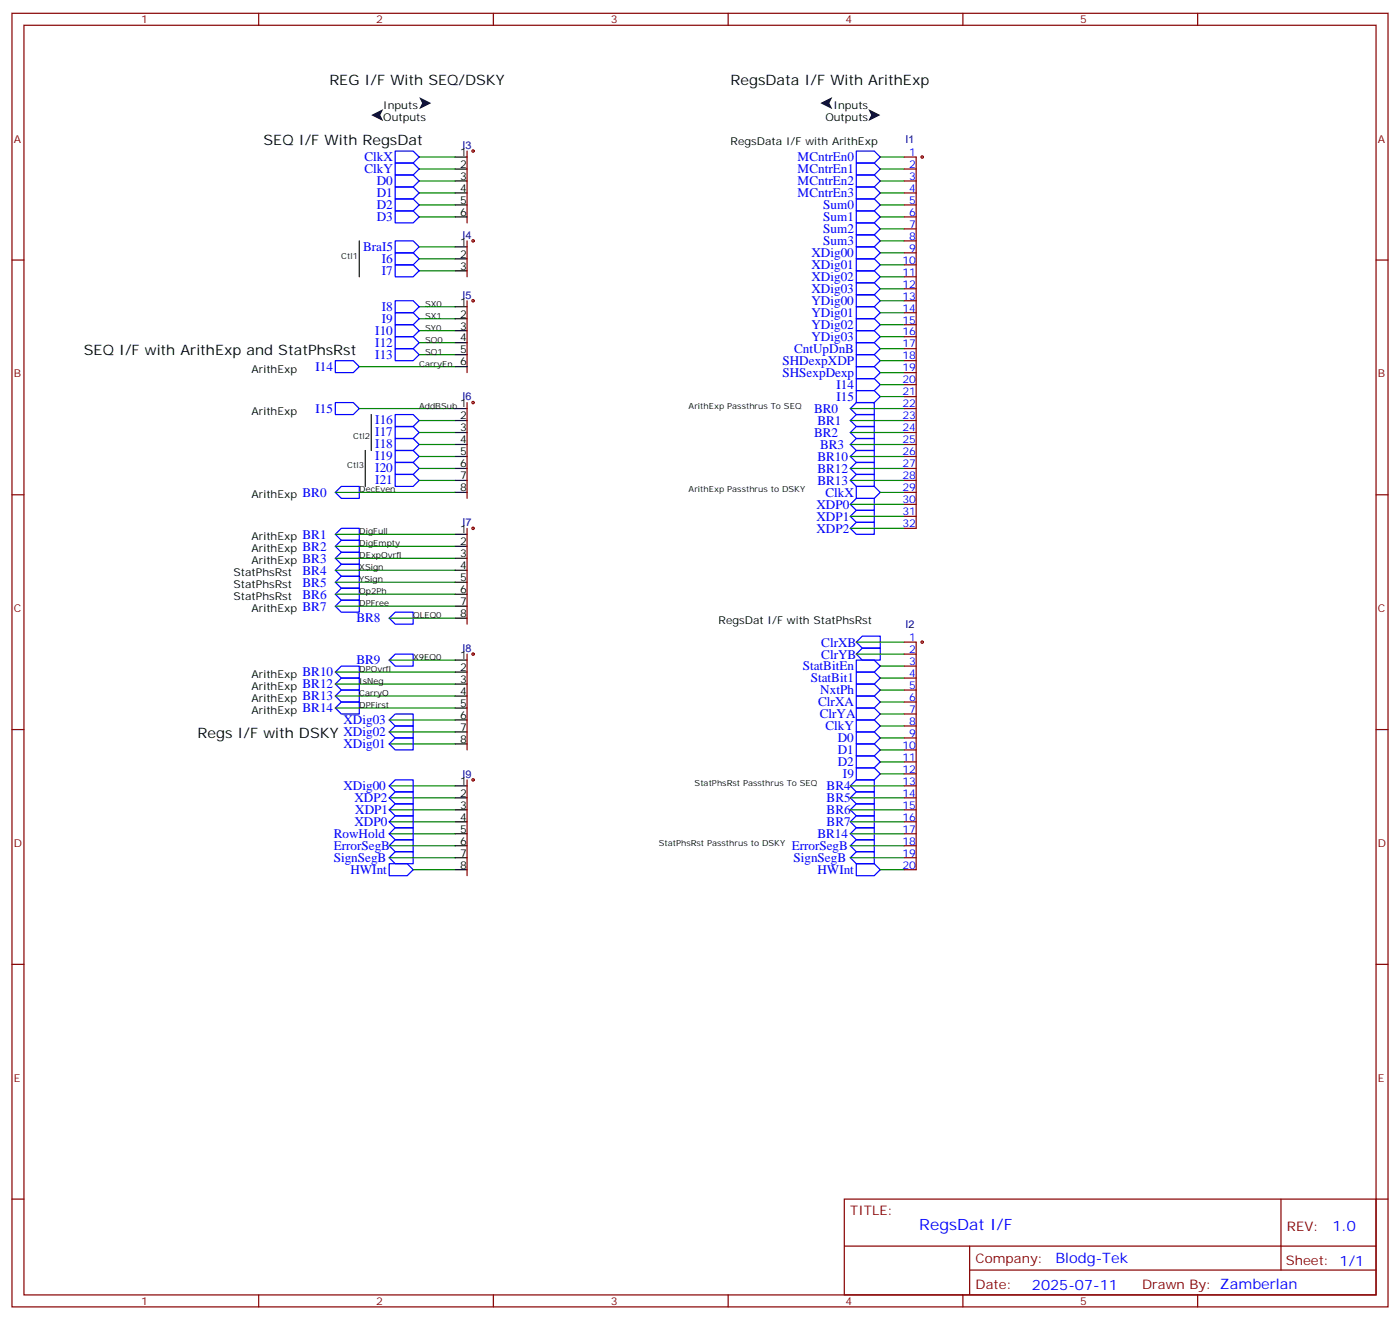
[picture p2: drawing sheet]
<svg xmlns="http://www.w3.org/2000/svg" width="412mm" height="388mm" viewBox="0 0 412 388" stroke-linecap="round" stroke-linejoin="round" font-family="sans-serif">
<g fill="none" stroke="#870000" stroke-width=".35">
<path d="M3.5 3.9h405.4v381h-405.4zM7.1 7.4h398.2v374h-398.2zM76.2 3.9v3.5M145.3 3.9v3.5M214.5 3.9v3.5M283.6 3.9v3.5M352.8 3.9v3.5M137.6 44.5v21.2M266.3 46.2h3.6v109.4h-3.6M266.3 49.8h3.6M266.3 53.3h3.6M266.3 56.8h3.6"/>
<path d="M3.5 76.6h3.6M137.6 70.9v10.6M266.3 60.4h3.6M266.3 63.9h3.6M266.3 67.4h3.6M266.3 70.9h3.6M266.3 74.5h3.6M266.3 78h3.6M405.3 76.6h3.6M137.6 88.6v21.1M266.3 81.5h3.6M266.3 85.1h3.6"/>
<path d="M266.3 88.6h3.6M266.3 92.1h3.6M266.3 95.6h3.6M266.3 99.2h3.6M137.6 118.6v28.2M266.3 102.7h3.6M266.3 106.2h3.6M266.3 109.7h3.6M266.3 113.3h3.6M266.3 116.8h3.6M266.3 120.3h3.6M266.3 123.9h3.6"/>
<path d="M266.3 127.4h3.6M266.3 130.9h3.6M266.3 134.4h3.6M266.3 138h3.6M3.5 145.7h3.6M137.6 155.6v28.2M266.3 141.5h3.6M266.3 145h3.6M266.3 148.6h3.6M266.3 152.1h3.6M405.3 145.7h3.6M137.6 192.7v28.2"/>
<path d="M266.3 189.1h3.6v67.1h-3.6M266.3 192.7h3.6M266.3 196.2h3.6M266.3 199.7h3.6M3.5 214.9h3.6M266.3 203.2h3.6M266.3 206.8h3.6M266.3 210.3h3.6M266.3 213.8h3.6M266.3 217.3h3.6M405.3 214.9h3.6M137.6 229.7v28.2"/>
<path d="M266.3 220.9h3.6M266.3 224.4h3.6M266.3 227.9h3.6M266.3 231.5h3.6M266.3 235h3.6M266.3 238.5h3.6M266.3 245.6h3.6M266.3 249.1h3.6M266.3 252.6h3.6M266.3 242h3.6M3.5 284h3.6M405.3 284h3.6"/>
<path d="M3.5 353.2h3.6M248.7 353.2h156.6v28.2h-156.6zM377.3 353.2v20.9M405.3 353.2h3.6M248.7 367h156.5M285.6 374.1h119.6M285.6 367v14.1M76.2 381.4v3.5M145.3 381.4v3.5M214.5 381.4v3.5M283.6 381.4v3.5M352.8 381.4v3.5"/>
<circle cx="139.3" cy="44.5" r=".35"/>
<circle cx="271.6" cy="46.2" r=".35"/>
<circle cx="139.3" cy="70.9" r=".35"/>
<circle cx="139.3" cy="88.6" r=".35"/>
<circle cx="139.3" cy="118.6" r=".35"/>
<circle cx="139.3" cy="155.6" r=".35"/>
<circle cx="139.3" cy="192.7" r=".35"/>
<circle cx="271.6" cy="189.1" r=".35"/>
<circle cx="139.3" cy="229.7" r=".35"/>
</g>
<g fill="none" stroke="#00f" stroke-width=".35">
<path d="M116.4 44.5h5.3l1.8 1.7-1.8 1.8h-5.3zM116.4 48h5.3l1.8 1.8-1.8 1.7h-5.3zM116.4 51.5h5.3l1.8 1.8-1.8 1.8h-5.3zM116.4 55.1h5.3l1.8 1.7-1.8 1.8h-5.3zM116.4 58.6h5.3l1.8 1.8-1.8 1.7h-5.3zM252.2 44.5h5.3l1.8 1.7-1.8 1.8h-5.3zM252.2 48h5.3l1.8 1.8-1.8 1.7h-5.3zM252.2 51.5h5.3l1.8 1.8-1.8 1.8h-5.3zM252.2 55.1h5.3l1.8 1.7-1.8 1.8h-5.3zM252.2 58.6h5.3l1.8 1.8-1.8 1.7h-5.3zM116.4 62.1h5.3l1.8 1.8-1.8 1.8h-5.3zM116.4 70.9h5.3l1.8 1.8-1.8 1.8h-5.3z"/>
<path d="M116.4 74.5h5.3l1.8 1.7-1.8 1.8h-5.3zM116.4 78h5.3l1.8 1.8-1.8 1.7h-5.3zM252.2 72.7h5.3l1.8 1.8-1.8 1.7h-5.3zM252.2 76.2h5.3l1.8 1.8-1.8 1.8h-5.3zM252.2 79.8h5.3l1.8 1.7-1.8 1.8h-5.3zM252.2 69.2h5.3l1.8 1.7-1.8 1.8h-5.3zM252.2 65.7h5.3l1.8 1.7-1.8 1.8h-5.3zM252.2 62.1h5.3l1.8 1.8-1.8 1.8h-5.3zM116.4 99.2h5.3l1.8 1.7-1.8 1.8h-5.3zM116.4 95.6h5.3l1.8 1.8-1.8 1.8h-5.3zM116.4 92.1h5.3l1.8 1.8-1.8 1.7h-5.3zM116.4 88.6h5.3l1.8 1.7-1.8 1.8h-5.3z"/>
<path d="M252.2 83.3h5.3l1.8 1.8-1.8 1.7h-5.3zM252.2 97.4h5.3l1.8 1.8-1.8 1.7h-5.3zM252.2 93.9h5.3l1.8 1.7-1.8 1.8h-5.3zM252.2 90.3h5.3l1.8 1.8-1.8 1.8h-5.3zM252.2 86.8h5.3l1.8 1.8-1.8 1.7h-5.3zM98.8 106.2h5.3l1.7 1.8-1.7 1.7h-5.3zM98.8 118.6h5.3l1.7 1.7-1.7 1.8h-5.3zM116.4 102.7h5.3l1.8 1.8-1.8 1.7h-5.3zM252.2 100.9h5.3l1.8 1.8-1.8 1.8h-5.3zM252.2 108h5.3l1.8 1.7-1.8 1.8h-5.3zM252.2 118.6h5.3v3.5h-5.3l-1.7-1.8zM252.2 111.5h5.3l1.8 1.8-1.8 1.7h-5.3z"/>
<path d="M252.2 115h5.3l1.8 1.8-1.8 1.8h-5.3zM252.2 104.5h5.3l1.8 1.7-1.8 1.8h-5.3zM116.4 122.1h5.3l1.8 1.8-1.8 1.7h-5.3zM116.4 125.6h5.3l1.8 1.8-1.8 1.8h-5.3zM116.4 129.2h5.3l1.8 1.7-1.8 1.8h-5.3zM116.4 132.7h5.3l1.8 1.7-1.8 1.8h-5.3zM116.4 136.2h5.3l1.8 1.8-1.8 1.7h-5.3zM116.4 139.7h5.3l1.8 1.8-1.8 1.8h-5.3zM252.2 122.1h5.3v3.5h-5.3l-1.7-1.7zM252.2 125.6h5.3v3.6h-5.3l-1.7-1.8zM252.2 129.2h5.3v3.5h-5.3l-1.7-1.8zM252.2 132.7h5.3v3.5h-5.3l-1.7-1.8z"/>
<path d="M252.2 136.2h5.3v3.5h-5.3l-1.7-1.7zM252.2 139.7h5.3v3.6h-5.3l-1.7-1.8zM100.5 143.3h5.3v3.5h-5.3l-1.7-1.8zM100.5 155.6h5.3v3.5h-5.3l-1.7-1.7zM100.5 159.1h5.3v3.6h-5.3l-1.7-1.8zM252.2 146.8h5.3v3.5h-5.3l-1.7-1.7zM252.2 150.3h5.3v3.5h-5.3l-1.7-1.7zM252.2 153.8h5.3v3.6h-5.3l-1.7-1.8zM252.2 143.3h5.3l1.8 1.7-1.8 1.8h-5.3zM100.5 162.7h5.3v3.5h-5.3l-1.7-1.8zM100.5 166.2h5.3v3.5h-5.3l-1.7-1.7zM100.5 169.7h5.3v3.5h-5.3l-1.7-1.7z"/>
<path d="M100.5 173.2h5.3v3.6h-5.3l-1.7-1.8zM100.5 176.8h5.3v3.5h-5.3l-1.7-1.8zM100.5 196.2h5.3v3.5h-5.3l-1.7-1.8zM100.5 199.7h5.3v3.5h-5.3l-1.7-1.7zM116.4 180.3h5.3v3.5h-5.3l-1.7-1.7zM116.4 192.7h5.3v3.5h-5.3l-1.7-1.8zM252.2 197.9h5.3l1.8 1.8-1.8 1.8h-5.3zM252.2 194.4h5.3l1.8 1.8-1.8 1.7h-5.3zM254 190.9h5.3v3.5h-5.3l-1.8-1.7zM254 187.4h5.3v3.5h-5.3l-1.8-1.8zM98.8 208.5l1.7-1.7h5.3v3.5h-5.3zM100.5 203.2h5.3v3.6h-5.3l-1.7-1.8z"/>
<path d="M116.4 210.3h5.3v3.5h-5.3l-1.7-1.7zM116.4 213.8h5.3v3.5h-5.3l-1.7-1.7zM116.4 217.3h5.3v3.6h-5.3l-1.7-1.8zM252.2 201.5h5.3l1.8 1.7-1.8 1.8h-5.3zM252.2 208.5h5.3l1.8 1.8-1.8 1.8h-5.3zM252.2 205h5.3l1.8 1.8-1.8 1.7h-5.3zM252.2 212.1h5.3l1.8 1.7-1.8 1.8h-5.3zM252.2 215.6h5.3l1.8 1.7-1.8 1.8h-5.3zM252.2 219.1h5.3l1.8 1.8-1.8 1.7h-5.3zM116.4 236.7h5.3v3.6h-5.3l-1.7-1.8zM116.4 233.2h5.3v3.5h-5.3l-1.7-1.7zM116.4 229.7h5.3v3.5h-5.3l-1.7-1.7z"/>
<path d="M252.2 229.7h5.3v3.5h-5.3l-1.7-1.7zM252.2 233.2h5.3v3.5h-5.3l-1.7-1.7zM252.2 236.7h5.3v3.6h-5.3l-1.7-1.8zM252.2 222.6h5.3l1.8 1.8-1.8 1.8h-5.3zM252.2 226.2h5.3l1.8 1.7-1.8 1.8h-5.3zM114.7 254.4h5.2l1.8 1.8-1.8 1.7h-5.2zM116.4 240.3h5.3v3.5h-5.3l-1.7-1.8zM116.4 250.9h5.3v3.5h-5.3l-1.7-1.8zM116.4 247.3h5.3v3.6h-5.3l-1.7-1.8zM116.4 243.8h5.3v3.5h-5.3l-1.7-1.7zM252.2 243.8h5.3v3.5h-5.3l-1.7-1.7zM252.2 247.3h5.3v3.6h-5.3l-1.7-1.8z"/>
<path d="M252.2 250.9h5.3v3.5h-5.3l-1.7-1.8zM252.2 240.3h5.3v3.5h-5.3l-1.7-1.8zM252.2 254.4h5.3l1.8 1.8-1.8 1.7h-5.3z"/>
</g>
<g fill="none" stroke="#008700" stroke-width=".35">
<path d="M123.5 46.2h10.6M123.5 49.8h10.6M123.5 53.3h10.6M123.5 56.8h10.6M259.3 46.2h7M259.3 49.8h7M259.3 53.3h7M259.3 56.8h7M123.5 60.4h10.6M123.5 63.9h10.6M123.5 72.7h10.6M123.5 76.2h10.6"/>
<path d="M123.5 79.8h10.6M259.3 60.4h7M259.3 63.9h7M259.3 78h7M259.3 74.5h7M259.3 70.9h7M259.3 67.4h7M123.5 97.4h10.6M123.5 93.9h10.6M123.5 90.3h10.6M259.3 99.2h7M259.3 95.6h7"/>
<path d="M259.3 92.1h7M259.3 88.6h7M259.3 85.1h7M259.3 81.5h7M105.8 108h28.3M123.5 100.9h10.6M123.5 104.5h10.6M259.3 116.8h7M259.3 113.3h7M259.3 102.7h7M259.3 109.7h7M259.3 106.2h7"/>
<path d="M105.8 120.3h28.3M123.5 123.9h10.6M123.5 127.4h10.6M123.5 130.9h10.6M123.5 134.4h10.6M123.5 138h10.6M250.5 120.3h15.8M250.5 123.9h15.8M250.5 127.4h15.8M250.5 130.9h15.8M250.5 134.4h15.8M250.5 138h15.8"/>
<path d="M98.8 157.4h35.3M98.8 145h35.3M123.5 141.5h10.6M250.5 141.5h15.8M250.5 155.6h15.8M250.5 152.1h15.8M250.5 148.6h15.8M259.3 145h7M98.8 164.4h35.3M98.8 168h35.3M98.8 171.5h35.3M98.8 175h35.3"/>
<path d="M98.8 178.5h35.3M98.8 160.9h35.3M98.8 197.9h35.3M114.7 194.4h19.4M114.7 182.1h19.4M252.2 192.7h14.1M252.2 189.1h14.1M259.3 199.7h7M259.3 196.2h7M98.8 201.5h35.3M98.8 205h35.3M98.8 208.5h35.3"/>
<path d="M114.7 212.1h19.4M114.7 215.6h19.4M114.7 219.1h19.4M259.3 217.3h7M259.3 213.8h7M259.3 210.3h7M259.3 206.8h7M259.3 203.2h7M114.7 238.5h19.4M114.7 235h19.4M114.7 231.5h19.4M250.5 238.5h15.8"/>
<path d="M250.5 235h15.8M250.5 231.5h15.8M259.3 227.9h7M259.3 224.4h7M259.3 220.9h7M114.7 245.6h19.4M114.7 242h19.4M114.7 252.6h19.4M114.7 249.1h19.4M121.7 256.2h12.4M250.5 245.6h15.8M250.5 242h15.8"/>
<path d="M250.5 252.6h15.8M250.5 249.1h15.8M259.3 256.2h7"/>
</g>
<path d="M109.4 33.9l3.5-1.8-.9 1.8 .9 1.8zM123.5 28.6l3.5 1.8-3.5 1.7 .9-1.7zM241.7 30.4l3.5-1.8-.9 1.8 .9 1.7zM255.8 32.1l3.5 1.8-3.5 1.8 .8-1.8z" fill="#000"/>
<g fill="none" stroke="#000" stroke-width=".35">
<path d="M134.1 46.2h3.5M134.1 49.8h3.5M134.1 53.3h3.5M134.1 56.8h3.5M105.8 70.9v10.6M134.1 60.4h3.5M134.1 63.9h3.5M134.1 72.7h3.5M134.1 76.2h3.5M134.1 79.8h3.5M134.1 90.3h3.5M134.1 93.9h3.5"/>
<path d="M134.1 97.4h3.5M134.1 100.9h3.5M134.1 104.5h3.5M134.1 108h3.5M107.6 132.7v10.6M109.4 122.1v10.6M134.1 120.3h3.5M134.1 123.9h3.5M134.1 127.4h3.5M134.1 130.9h3.5M134.1 138h3.5M134.1 134.4h3.5"/>
<path d="M134.1 141.5h3.5M134.1 145h3.5M134.1 157.4h3.5M134.1 160.9h3.5M134.1 164.4h3.5M134.1 168h3.5M134.1 175h3.5M134.1 171.5h3.5M134.1 178.5h3.5M134.1 182.1h3.5M134.1 194.4h3.5M134.1 197.9h3.5"/>
<path d="M134.1 201.5h3.5M134.1 205h3.5M134.1 212.1h3.5M134.1 208.5h3.5M134.1 215.6h3.5M134.1 219.1h3.5M134.1 231.5h3.5M134.1 235h3.5M134.1 238.5h3.5M134.1 242h3.5M134.1 249.1h3.5M134.1 245.6h3.5"/>
<path d="M134.1 252.6h3.5M134.1 256.2h3.5"/>
</g>
<text font-size="4.6" fill="#00f" x="270.8" y="362.2">RegsDat I/F</text>
<g font-size="4.2">
<text x="97" y="25.1">REG I/F With SEQ/DSKY</text>
<text x="215.2" y="25.1">RegsData I/F With ArithExp</text>
<text x="77.6" y="42.7">SEQ I/F With RegsDat</text>
<text x="24.7" y="104.5">SEQ I/F with ArithExp and StatPhsRst</text>
<text x="58.2" y="217.3">Regs I/F with DSKY XDig02</text>
</g>
<g font-size="4.2" fill="#00f">
<text x="392.5" y="362.4">1.0</text>
<text x="310.9" y="372">Blodg-Tek</text>
<text x="304" y="379.8">2025-07-11</text>
</g>
<g font-size="3.9" fill="#00f">
<text x="107.3" y="47.5">ClkX</text>
<text x="235" y="47.5">MCntrEn0</text>
<text x="107.3" y="51">ClkY</text>
<text x="235" y="50.9">MCntrEn1</text>
<text x="111" y="54.6">D0</text>
<text x="111" y="58">D1</text>
<text x="235" y="54.5">MCntrEn2</text>
<text x="235" y="58">MCntrEn3</text>
<text x="111" y="61.5">D2</text>
<text x="111" y="65.1">D3</text>
<text x="242.5" y="65.1">Sum1</text>
<text x="242.5" y="61.6">Sum0</text>
<text x="242.5" y="68.6">Sum2</text>
<text x="106.9" y="74">BraI5</text>
<text x="112.5" y="77.5">I6</text>
<text x="239" y="75.7">XDig00</text>
<text x="242.5" y="72.1">Sum3</text>
<text x="112.5" y="80.9">I7</text>
<text x="239" y="79.3">XDig01</text>
<text x="239" y="82.8">XDig02</text>
<text x="239" y="86.3">XDig03</text>
<text x="239" y="89.9">YDig00</text>
<text x="112.5" y="95">I9</text>
<text x="112.5" y="91.5">I8</text>
<text x="239" y="93.4">YDig01</text>
<text x="110.5" y="98.6">I10</text>
<text x="239" y="100.4">YDig03</text>
<text x="239" y="96.9">YDig02</text>
<text x="110.5" y="102.1">I12</text>
<text x="110.5" y="105.6">I13</text>
<text x="230.5" y="107.5">SHDexpXDP</text>
<text x="233.9" y="104">CntUpDnB</text>
<text x="92.9" y="109.1">I14</text>
<text x="230.5" y="111">SHSexpDexp</text>
<text x="246.4" y="114.5">I14</text>
<text x="246.4" y="118">I15</text>
<text x="92.9" y="121.5">I15</text>
<text x="110.5" y="125">I16</text>
<text x="239.8" y="121.6">BR0</text>
<text x="240.8" y="125.1">BR1</text>
<text x="110.5" y="128.6">I17</text>
<text x="239.8" y="128.7">BR2</text>
<text x="110.5" y="132.1">I18</text>
<text x="110.5" y="135.6">I19</text>
<text x="240.8" y="135.8">BR10</text>
<text x="241.6" y="132.2">BR3</text>
<text x="110.5" y="139.1">I20</text>
<text x="110.5" y="142.7">I21</text>
<text x="240.8" y="139.3">BR12</text>
<text x="240.8" y="142.8">BR13</text>
<text x="89.1" y="146.4">BR0</text>
<text x="240.5" y="149.8">XDP0</text>
<text x="243.1" y="146.3">ClkX</text>
<text x="240.5" y="153.3">XDP1</text>
<text x="89.1" y="158.6">BR1</text>
<text x="240.5" y="156.9">XDP2</text>
<text x="89.1" y="162.2">BR2</text>
<text x="89.1" y="165.7">BR3</text>
<text x="89.1" y="169.2">BR4</text>
<text x="89.1" y="172.8">BR5</text>
<text x="89.1" y="176.3">BR6</text>
<text x="89.1" y="179.8">BR7</text>
<text x="105" y="183.3">BR8</text>
<text x="241.9" y="190.4">ClrXB</text>
<text x="105" y="195.7">BR9</text>
<text x="236.5" y="197.4">StatBitEn</text>
<text x="241.9" y="194">ClrYB</text>
<text x="89.1" y="199.2">BR10</text>
<text x="89.1" y="202.7">BR12</text>
<text x="238.8" y="201">StatBit1</text>
<text x="89.1" y="206.3">BR13</text>
<text x="89.1" y="209.8">BR14</text>
<text x="241" y="208">ClrXA</text>
<text x="241.6" y="204.5">NxtPh</text>
<text x="101.2" y="213.3">XDig03</text>
<text x="241.5" y="211.5">ClrYA</text>
<text x="243.1" y="215.1">ClkY</text>
<text x="101.2" y="220.4">XDig01</text>
<text x="246.8" y="218.6">D0</text>
<text x="246.8" y="222">D1</text>
<text x="246.8" y="225.6">D2</text>
<text x="101.2" y="232.7">XDig00</text>
<text x="243.5" y="232.7">BR4</text>
<text x="248.3" y="229.2">I9</text>
<text x="104.4" y="236.2">XDP2</text>
<text x="104.7" y="239.8">XDP1</text>
<text x="243.5" y="236.2">BR5</text>
<text x="243.5" y="239.8">BR6</text>
<text x="104.4" y="243.3">XDP0</text>
<text x="243.5" y="243.3">BR7</text>
<text x="98.3" y="250.4">ErrorSegB</text>
<text x="98.3" y="246.8">RowHold</text>
<text x="233.2" y="250.4">ErrorSegB</text>
<text x="240.8" y="246.8">BR14</text>
<text x="98.3" y="253.9">SignSegB</text>
<text x="103.2" y="257.4">HWInt</text>
<text x="233.7" y="253.9">SignSegB</text>
<text x="240.8" y="257.4">HWInt</text>
</g>
<g font-size="3.9" fill="#800">
<text x="250.5" y="357.8">TITLE:</text>
<text x="379.1" y="362.4">REV:</text>
<text x="287.4" y="372">Company:</text>
<text x="378.7" y="372.6">Sheet: 1/1</text>
<text x="287.4" y="379.6">Date:</text>
<text x="336.4" y="379.7">Drawn By: Zamberlan</text>
</g>
<g font-size="3.2" fill="#800">
<text x="41.6" y="6.9">1</text>
<text x="110.8" y="6.9">2</text>
<text x="179.9" y="6.9">3</text>
<text x="249.1" y="6.9">4</text>
<text x="318.2" y="6.9">5</text>
<text x="4.1" y="42">A</text>
<text x="405.9" y="42">A</text>
<text x="4.1" y="111.2">B</text>
<text x="405.9" y="111.2">B</text>
<text x="4.1" y="180.3">C</text>
<text x="405.9" y="180.3">C</text>
<text x="4.1" y="249.4">D</text>
<text x="405.9" y="249.4">D</text>
<text x="4.1" y="318.6">E</text>
<text x="405.9" y="318.6">E</text>
<text x="41.6" y="384.4">1</text>
<text x="110.8" y="384.4">2</text>
<text x="179.9" y="384.4">3</text>
<text x="249.1" y="384.4">4</text>
<text x="318.2" y="384.4">5</text>
</g>
<g font-size="3.2">
<text x="112.9" y="35.7">Outputs</text>
<text x="112.9" y="32.1">Inputs</text>
<text x="243.1" y="35.7">Outputs</text>
<text x="245.5" y="32.1">Inputs</text>
<text x="135.6" y="45.9">1</text>
<text x="215.2" y="42.7">RegsData I/F with ArithExp</text>
<text x="135.6" y="49.4">2</text>
<text x="135.6" y="53">3</text>
<text x="135.6" y="56.5">4</text>
<text x="135.6" y="60">5</text>
<text x="135.6" y="63.5">6</text>
<text x="135.6" y="72.4">1</text>
<text x="135.6" y="75.9">2</text>
<text x="135.6" y="79.4">3</text>
<text x="135.6" y="90">1</text>
<text x="135.6" y="93.5">2</text>
<text x="135.6" y="97">3</text>
<text x="135.6" y="100.6">4</text>
<text x="135.6" y="104.1">5</text>
<text x="135.6" y="107.6">6</text>
<text x="74.1" y="109.7">ArithExp</text>
<text x="135.6" y="120">1</text>
<text x="74.1" y="122.1">ArithExp</text>
<text x="135.6" y="123.5">2</text>
<text x="135.6" y="127">3</text>
<text x="135.6" y="130.6">4</text>
<text x="135.6" y="137.6">6</text>
<text x="135.6" y="134.1">5</text>
<text x="135.6" y="141.1">7</text>
<text x="74.1" y="146.8">ArithExp</text>
<text x="135.6" y="144.7">8</text>
<text x="74.1" y="159.1">ArithExp</text>
<text x="135.6" y="157">1</text>
<text x="135.6" y="160.5">2</text>
<text x="74.1" y="162.7">ArithExp</text>
<text x="74.1" y="166.2">ArithExp</text>
<text x="135.6" y="164.1">3</text>
<text x="135.6" y="167.6">4</text>
<text x="68.8" y="169.7">StatPhsRst</text>
<text x="68.8" y="173.2">StatPhsRst</text>
<text x="135.6" y="171.1">5</text>
<text x="68.8" y="176.8">StatPhsRst</text>
<text x="135.6" y="174.7">6</text>
<text x="135.6" y="178.2">7</text>
<text x="74.1" y="180.3">ArithExp</text>
<text x="135.6" y="181.7">8</text>
<text x="211.7" y="183.8">RegsDat I/F with StatPhsRst</text>
<text x="135.6" y="194.1">1</text>
<text x="135.6" y="197.6">2</text>
<text x="74.1" y="203.2">ArithExp</text>
<text x="74.1" y="199.7">ArithExp</text>
<text x="135.6" y="201.1">3</text>
<text x="74.1" y="206.8">ArithExp</text>
<text x="135.6" y="204.6">4</text>
<text x="135.6" y="208.2">5</text>
<text x="74.1" y="210.3">ArithExp</text>
<text x="135.6" y="211.7">6</text>
<text x="135.6" y="215.2">7</text>
<text x="135.6" y="218.8">8</text>
<text x="135.6" y="231.1">1</text>
<text x="135.6" y="234.6">2</text>
<text x="135.6" y="238.2">3</text>
<text x="135.6" y="241.7">4</text>
<text x="135.6" y="245.2">5</text>
<text x="135.6" y="248.7">6</text>
<text x="135.6" y="252.3">7</text>
<text x="135.6" y="255.8">8</text>
</g>
<g font-size="3.2" fill="#000080">
<text x="136.2" y="43.9">I3</text>
<text x="266.7" y="42.2">I1</text>
<text x="136.2" y="70.3">I4</text>
<text x="136.2" y="88">I5</text>
<text x="136.2" y="118">I6</text>
<text x="136.2" y="155">I7</text>
<text x="266.7" y="185">I2</text>
<text x="136.2" y="192">I8</text>
<text x="136.2" y="229.1">I9</text>
</g>
<g font-size="3.2" fill="#00f">
<text x="267.9" y="45.9">1</text>
<text x="267.9" y="49.4">2</text>
<text x="267.9" y="53">3</text>
<text x="267.9" y="56.5">4</text>
<text x="267.9" y="60">5</text>
<text x="267.9" y="63.5">6</text>
<text x="267.9" y="67.1">7</text>
<text x="267.9" y="70.6">8</text>
<text x="265.8" y="77.6">10</text>
<text x="267.9" y="74.1">9</text>
<text x="265.8" y="81.2">11</text>
<text x="265.8" y="84.7">12</text>
<text x="265.8" y="88.2">13</text>
<text x="265.8" y="91.8">14</text>
<text x="265.8" y="95.3">15</text>
<text x="265.8" y="98.8">16</text>
<text x="265.8" y="102.3">17</text>
<text x="265.8" y="105.9">18</text>
<text x="265.8" y="109.4">19</text>
<text x="265.8" y="112.9">20</text>
<text x="265.8" y="116.5">21</text>
<text x="265.8" y="120">22</text>
<text x="265.8" y="123.5">23</text>
<text x="265.8" y="127">24</text>
<text x="265.8" y="130.6">25</text>
<text x="265.8" y="134.1">26</text>
<text x="265.8" y="137.6">27</text>
<text x="265.8" y="141.1">28</text>
<text x="265.8" y="144.7">29</text>
<text x="265.8" y="148.2">30</text>
<text x="265.8" y="151.7">31</text>
<text x="265.8" y="155.3">32</text>
<text x="267.9" y="188.8">1</text>
<text x="267.9" y="192.3">2</text>
<text x="267.9" y="195.8">3</text>
<text x="267.9" y="199.4">4</text>
<text x="267.9" y="202.9">5</text>
<text x="267.9" y="206.4">6</text>
<text x="267.9" y="209.9">7</text>
<text x="267.9" y="213.5">8</text>
<text x="265.8" y="220.5">10</text>
<text x="267.9" y="217">9</text>
<text x="265.8" y="224">11</text>
<text x="265.8" y="227.6">12</text>
<text x="265.8" y="231.1">13</text>
<text x="265.8" y="234.6">14</text>
<text x="265.8" y="238.2">15</text>
<text x="265.8" y="245.2">17</text>
<text x="265.8" y="241.7">16</text>
<text x="265.8" y="248.7">18</text>
<text x="265.8" y="252.3">19</text>
<text x="265.8" y="255.8">20</text>
</g>
<g font-size="2.5">
<text x="100.5" y="76.2">Ctl1</text>
<text x="125.2" y="93.9">SX1</text>
<text x="125.2" y="90.3">SX0</text>
<text x="125.2" y="100.9">SQ0</text>
<text x="125.2" y="97.4">SY0</text>
<text x="123.5" y="108">CarryEn</text>
<text x="125.2" y="104.5">SQ1</text>
<text x="123.5" y="120.3">AddBSub</text>
<text x="202.8" y="120.3">ArithExp Passthrus To SEQ</text>
<text x="104.1" y="129.2">Ctl2</text>
<text x="102.3" y="138">Ctl3</text>
<text x="105.8" y="145">DecEven</text>
<text x="202.8" y="145">ArithExp Passthrus to DSKY</text>
<text x="105.8" y="160.9">DigEmpty</text>
<text x="105.8" y="157.4">DigFull</text>
<text x="105.8" y="164.4">DExpOvrfl</text>
<text x="105.8" y="168">XSign</text>
<text x="105.8" y="171.5">YSign</text>
<text x="105.8" y="178.5">DPFree</text>
<text x="105.8" y="175">Op2Ph</text>
<text x="121.7" y="182.1">QLEQ0</text>
<text x="105.8" y="197.9">DPOvrfl</text>
<text x="121.7" y="194.4">X9EQ0</text>
<text x="105.8" y="201.5">IsNeg</text>
<text x="105.8" y="205">CarryO</text>
<text x="105.8" y="208.5">DPFirst</text>
<text x="204.6" y="231.5">StatPhsRst Passthrus To SEQ</text>
<text x="194" y="249.1">StatPhsRst Passthrus to DSKY</text>
</g>
</svg>
